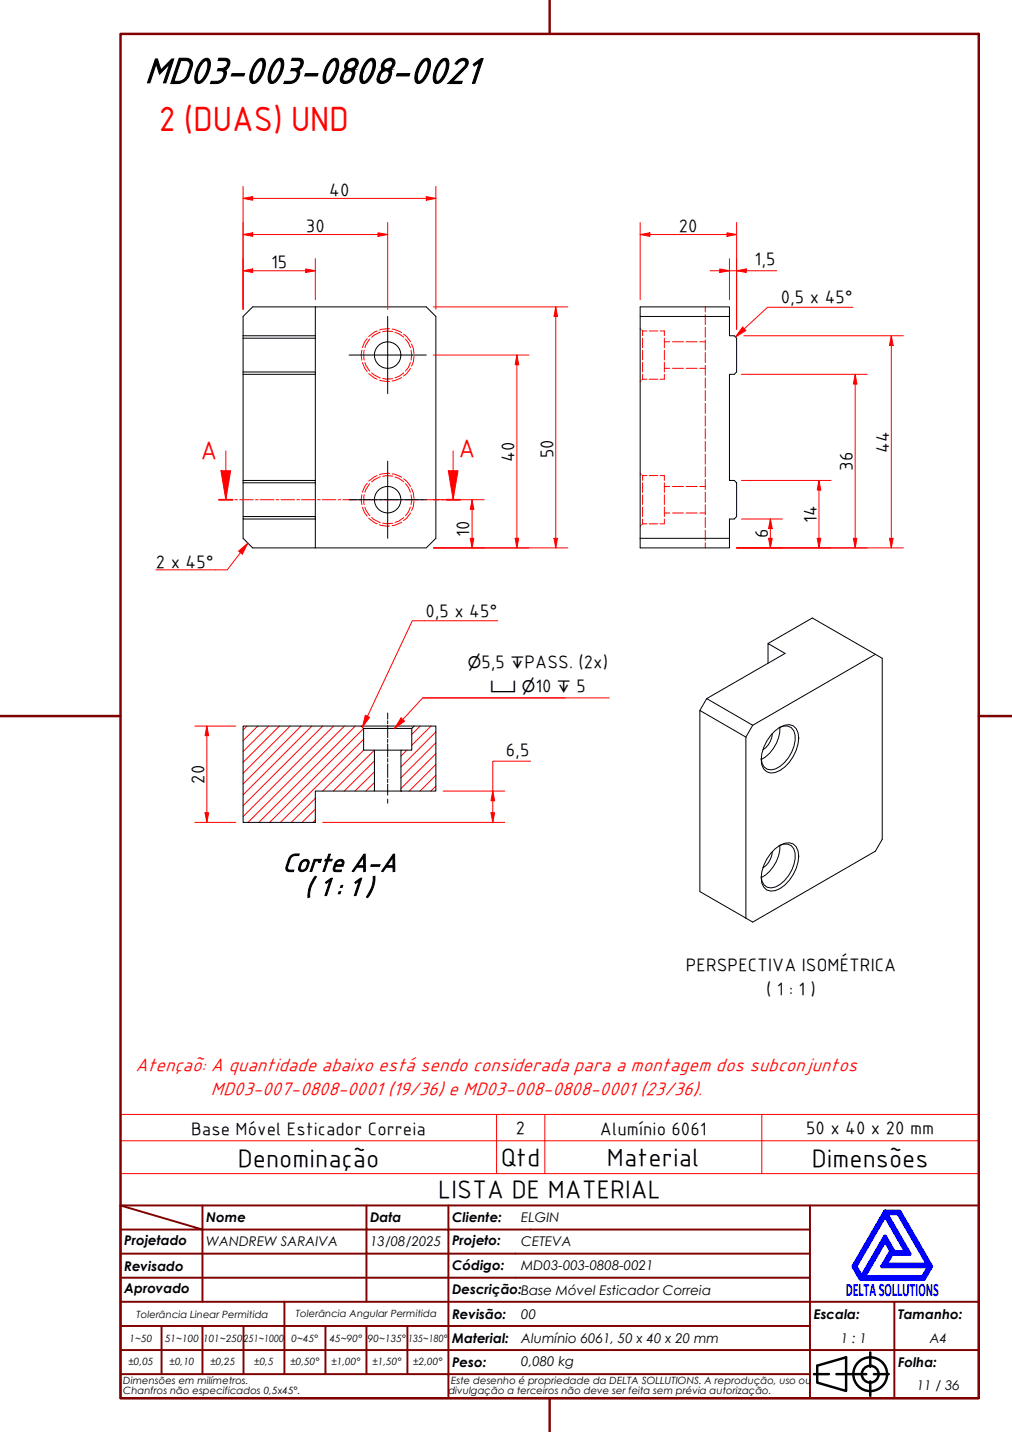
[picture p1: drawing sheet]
<svg xmlns="http://www.w3.org/2000/svg" width="210mm" height="297mm" viewBox="0 0 210 297" stroke-linecap="round" stroke-linejoin="round" font-family="sans-serif">
<!-- layer: Hatch (ABNT) -->
<g fill="none" stroke="#f00" stroke-width=".21">
<path d="M51.2 150.6l-.8 .8M53.5 150.6l-3.1 3.1M55.7 150.6l-5.3 5.3M58 150.6l-7.6 7.5M60.2 150.6l-9.8 9.8M62.4 150.6l-12 12M64.7 150.6l-14.3 14.3M66.9 150.6l-16.5 16.5M69.2 150.6l-18.8 18.8M71.4 150.6l-20 20M73.7 150.6l-20 20M75.4 155.6l-8.5 8.5"/>
<path d="M75.4 153.4l-17.2 17.2M75.4 151.1l-19.5 19.5M77.7 157.8l-6.3 6.3M77.7 155.6l-8.5 8.5M84.4 155.6l-1.2 1.2M87.1 150.6l-1.7 1.7M89.4 150.6l-4 4M90.4 158.6l-5.5 5.5M90.4 156.3l-7.2 7.3M90.4 154.1l-7.2 7.2M90.4 151.8l-7.2 7.3M65.4 170.1l-.5 .5"/>
<path d="M65.4 167.8l-2.7 2.8M65.4 165.6l-5 5M77.7 162.3l-1.8 1.8M77.7 160.1l-4.1 4M90.4 163.1l-1 1M90.4 160.8l-3.3 3.3"/>
</g>
<!-- layer: Hidden (ABNT) -->
<g fill="none" stroke="#f00" stroke-width=".21">
<path d="M75.1 72.6l-.2 1 .2 1.1M75.2 75.2l.4 1.2 .6 .7M75.5 72.6v2.1M75.7 75.2l.1 .4 .9 1.4M76.2 70.2l-.6 .7-.4 1.2M76.5 77.5l1.2 .9 .5 .3M76.7 70.3l-.9 1.4-.1 .4M77.1 77.3l.4 .4 1.4 .7M78.2 68.7l-.5 .2-1.2 .9M78.7 78.9l2.1 .2M78.9 68.9l-1.4 .7-.4 .4M79.4 78.5l.7 .1 1.3-.1"/>
<path d="M80.8 68.2l-2.1 .3M81.3 68.3h.5l1.5 .7M81.4 68.8l-1.3-.1-.7 .1M81.9 68.9l.8 .3 1.1 .7M83.3 78.3l-1.5 .7h-.5M83.7 69.3l.6 .5 .9 1.1M83.8 77.4l-1.1 .7-.8 .3M84.1 70.3l.6 .8 .4 1M85.1 75.2l-.4 1-.6 .8M85.2 76.4l-.9 1.1-.6 .5M85.3 72.6l.1 1-.1 1.1M85.4 71.4l.3 .8 .2 1.2"/>
<path d="M85.9 73.9l-.2 1.2-.3 .9M132.8 68.2l.1 .1M132.9 79l-.1 .1M133.1 68.5l.2 .2M133.3 68.7v.9M133.3 70.2v1.9M133.3 72.7v2M133.3 75.1v2.1M133.3 77.6v1.1M133.3 78.7l-.2 .1M133.3 78.7h.9M133.3 68.7h.9"/>
<path d="M134.6 78.7h1.8M134.6 68.7h1.8M136.9 68.7h.9v.9M137.8 70.2v1.9M137.8 72.7v2M137.8 75.1v2.1M137.8 77.6v1.1h-.9M137.8 76.4h1.1M137.8 70.9h1.1M139.5 76.4h2.3M139.5 70.9h2.3M142.3 76.4h2.3"/>
<path d="M142.3 70.9h2.3M145.2 76.4h1.1M145.2 70.9h1.1M146.3 63.7v1M146.3 65.2v2.1M146.3 67.9v2.1M146.3 70.5v2.1M146.3 73.1v2.1M146.3 75.8v2.1M146.3 78.4v2.1M78.2 98.6l-.5 .3-1.2 .9M78.9 98.9l-1.4 .7-.4 .4"/>
<path d="M80.8 98.2l-2.1 .3M81.3 98.3h.5l1.5 .7M81.4 98.8l-1.3-.1-.7 .1M81.9 98.9l.8 .3 1.1 .8M83.7 99.3l.6 .5 .9 1.1M132.8 98.2l.1 .1M133.1 98.5l.2 .1M133.3 98.6v1.1M133.3 98.6h.9M134.6 98.6h1.8M136.9 98.6h.9v1.1M146.3 81v2.1"/>
<path d="M146.3 83.7v2.1M146.3 86.3v2.1M146.3 88.9v2.1M146.3 91.6v2M146.3 94.2v2.1M146.3 96.8v2.1M146.3 99.4v2.1M75.1 102.6l-.2 1.1 .2 1M75.2 105.2l.4 1.2 .6 .7M75.5 102.6v2.1M75.7 105.2l.1 .4 .9 1.4M76.2 100.2l-.6 .7-.4 1.2"/>
<path d="M76.5 107.5l1.2 .9 .5 .3M76.7 100.3l-.9 1.4-.1 .4M77.1 107.3l.4 .4 1.4 .7M78.7 108.8l1.7 .4 .4-.1M79.4 108.5l.7 .1 1.3-.1M83.3 108.3l-1.5 .7h-.5M83.8 107.4l-1.1 .7-.8 .3M84.1 100.3l.6 .8 .4 1M85.1 105.2l-.4 1-.6 .8M85.2 106.4l-.9 1.1-.6 .5M85.3 102.6l.1 1.1-.1 1M85.4 101.4l.3 .8 .2 1.2"/>
<path d="M85.9 103.9l-.2 1.2-.3 .8M132.9 109l-.1 .2M133.3 100.1v2.1M133.3 102.6v2.1M133.3 105.2v2M133.3 107.7v1M133.3 108.7l-.2 .1M133.3 108.7h.9M134.6 108.7h1.8M137.8 100.1v2.1M137.8 102.6v2.1M137.8 105.2v2"/>
<path d="M137.8 107.7v1h-.9M137.8 106.4h1.1M137.8 100.9h1.1M139.5 106.4h2.3M139.5 100.9h2.3M142.3 106.4h2.3M142.3 100.9h2.3M145.2 106.4h1.1M145.2 100.9h1.1M146.3 102.1v2.1M146.3 104.7v2.1M146.3 107.3v2.1"/>
<path d="M146.3 110v2.1M146.3 112.6v1.1"/>
</g>
<!-- layer: Visible (ABNT) -->
<g fill="none" stroke="#000" stroke-width=".21">
<path d="M50.4 77.2h15v.4h-15M50.4 70.2h15M50.4 69.6h15M65.4 63.7v13.5M65.4 77.6v22.1M132.8 63.7h18.5v1.9h-18.5zM132.8 65.6v48.1h18.5v-2M151.3 65.6v4h1l.5 .6v7l-.5 .4h-1v22.1h1l.5 .4v7.1l-.5 .5h-1v4M50.4 99.7h15v.4h-15M50.4 107.2h15v.5h-15zM50.4 107.7v4l2 2h13v-6M50.4 107.2v-41.6l2-1.9h36l2 1.9v46.1l-2 2h-23"/>
<path d="M65.4 100.1v7.1M132.8 111.7h18.5M159.3 137.6v-4.1l3.5 2-16.2 9.4M159.3 133.5l9.2-5.3 13.1 7.5M181.6 135.7l1.4 .9v37.5l-1.4 2.5-25.5 14.7-1.4-.9M181.6 135.7l-25.5 14.7M50.4 150.6h24.5l.5 .5v4.5h2.3v8.5h-12.3v6.5h-15zM74.9 150.6h11M75.4 151.1h10M77.7 155.6h5.5M85.4 151.1l.5-.5h4.5v13.5h-7.2v-8.5h2.2zM145.2 147.4v37.5l9.5 5.5"/>
<path d="M154.7 152.9v37.5M156.1 150.4l-9.5-5.5-1.4 2.5 9.5 5.5M156.1 150.4l-1.4 2.5M160.2 152.2a4.3 4.3 0 0 1-2 3.3M160.8 151.6a3.4 3.4 0 0 1 3.7-1 3.4 3.4 0 0 1 1 3.7 8 8 0 0 1-4.7 6 2.11 2.11 0 0 1-2.8-1.6 8.1 8.1 0 0 1 2.8-7.1zM161.6 150.9a2.08 2.08 0 0 1 3.3 1.5 7.5 7.5 0 0 1-4.1 7.1 2.06 2.06 0 0 1-2.9-2.1M161.8 150.9a7.6 7.6 0 0 1-3.9 6.7M77.7 164.1h5.5M160.2 176.6a4.3 4.3 0 0 1-2 3.4M160.8 176.1a3.4 3.4 0 0 1 3.7-1 3.4 3.4 0 0 1 1 3.7 8 8 0 0 1-4.7 5.9 2.08 2.08 0 0 1-2.8-1.5 8.1 8.1 0 0 1 2.8-7.1zM161.6 175.4a2.08 2.08 0 0 1 3.3 1.5 7.4 7.4 0 0 1-4.1 7.1 2.06 2.06 0 0 1-2.9-2.1M161.8 175.4a7.6 7.6 0 0 1-3.9 6.6"/>
<circle cx="80.4" cy="73.7" r="2.74"/>
<circle cx="80.4" cy="103.6" r="2.74"/>
</g>
<!-- layer: Linha Corte (ABNT) -->
<g fill="none" stroke="#f00" stroke-width=".21">
<path d="M46.8 97.6v6.1M45.4 103.7h2.9M48.7 103.7h.6M49.7 103.7h2.8M53 103.7h.5M54 103.7h2.8M57.3 103.7h.5M58.3 103.7h2.8M61.6 103.7h.5M62.5 103.7h2.9M65.8 103.7h.6M66.8 103.7h2.9"/>
<path d="M70.1 103.7h.6M71.1 103.7h2.9M74.4 103.7h.6M75.4 103.7h2.9M78.7 103.7h.5M79.7 103.7h2.8M83 103.7h.5M84 103.7h2.8M87.3 103.7h.5M88.3 103.7h2.8M91.6 103.7h.5M92.6 103.7h2.8"/>
</g>
<path d="M45.4 103.7h2.9M92.6 103.7h2.8" fill="none" stroke="#f00" stroke-width=".36"/>
<path d="M45.8 97.6h2l-1 6.1z" fill="#f00"/>
<path d="M45.8 97.6h2l-1 6.1zM46.8 93.5v4.1M94 97.6v6.1" fill="none" stroke="#f00" stroke-width=".21"/>
<path d="M93 97.6h2l-1 6.1z" fill="#f00"/>
<path d="M93 97.6h2l-1 6.1zM94 93.5v4.1" fill="none" stroke="#f00" stroke-width=".21"/>
<path d="M25 236.6h178v-5.4h-178v12.2M103 231.2v12.2M113 231.2v12.2M158 231.2v12.2M203 236.6v6.8h-178M25 243.4v6.6h178v-6.6" fill="none" stroke="#f00" stroke-width=".21"/>
<!-- layer: Borda A3/A4 (ABNT) -->
<path d="M25 7h178v283h-178zM114 0v7M0 148.5h25M203 148.5h7M114 290v7" fill="none" stroke="#800000" stroke-width=".51"/>
<path d="M183.6 257.3l1.2 2.2-1.8 3.2h9.7l-1.3 2.2h-12.2zM183.6 252.1l4.4 7.6h-2.6l-1.8-3.2-4.9 8.4-1.3-2.2zM183.6 251.3h3l6.5 11.4-1.5 2.6h-13.1l-1.5-2.6zM183.8 251.7h2.5l6.2 10.6h-8.8l1.3-2.2h3.7zM185 259.7h.2l-.1 .2z" fill="none" stroke="#00f" stroke-width=".8"/>
<!-- layer: 0 -->
<path d="M178.5 265.3h13.1" fill="none" stroke="#000" stroke-width=".21"/>
<g fill="none" stroke="#800000" stroke-width=".4">
<path d="M25 250l17 5h-17M25 250h178v40h-178zM42 255h34v5h17M42 255v15M42 250v5M76 250v5h17v5M93 250v5h75M168 250v20h-143M25 260h51v10M25 275h17M33.5 275v10M50.5 275h-8.5v10"/>
<path d="M59 270v15h-8.5M67.5 275v10h-8.5M76 275v10h8.5M84.5 275v10M93 275h-42.5v10M93 260v5h-68M93 275v10h75M93 260h75M93 275h75M168 265h-75v10M185.5 270v10h17.5M203 270h-35v10h17.5v10"/>
<path d="M25 285h25.5M25 280h143v10M67.5 285h8.5M84.5 285h8.5v5"/>
</g>
<g fill="none" stroke="#000" stroke-width=".51">
<path d="M168.8 285h3.1M169.5 283.3l6-1.8v7l-6-1.7zM173.5 285h6.2M180.5 280.5v3M180.5 286.5v3M181.3 285h3"/>
<circle cx="180.5" cy="285" r="3.5"/>
<circle cx="180.5" cy="285" r="1.75"/>
</g>
<!-- layer: Marca de centro (ISO) -->
<path d="M72.4 73.6h16M80.4 65.6v16M80.4 95.7v16M72.4 103.7h16" fill="none" stroke="#000" stroke-width=".21"/>
<path d="M88.4 41.2h2" fill="none" stroke="#f00" stroke-width=".21"/>
<path d="M88.4 40.8l2 .4-2 .3z" fill="#f00"/>
<path d="M50.4 41.2h2M88.4 40.8l2 .4-2 .3z" fill="none" stroke="#f00" stroke-width=".21"/>
<path d="M50.4 41.2l2-.4v.7z" fill="#f00"/>
<path d="M50.4 38.7v25.5M90.4 38.7v25.5M50.4 41.2l2-.4v.7zM52.4 41.2h36M115.3 63.7v1.9" fill="none" stroke="#f00" stroke-width=".21"/>
<path d="M115.3 63.7l.3 1.9h-.7z" fill="#f00"/>
<path d="M115.3 63.7l.3 1.9h-.7zM115.3 111.7v2" fill="none" stroke="#f00" stroke-width=".21"/>
<path d="M114.9 111.7h.7l-.3 2z" fill="#f00"/>
<path d="M89.9 63.7h27.9M115.3 65.6v46.1M89.9 113.7h27.9M97.9 111.7v2M114.9 111.7h.7l-.3 2z" fill="none" stroke="#f00" stroke-width=".21"/>
<path d="M97.5 111.7h.8l-.4 2z" fill="#f00"/>
<path d="M97.5 111.7h.8l-.4 2zM97.9 103.7v1.9" fill="none" stroke="#f00" stroke-width=".21"/>
<path d="M97.9 103.7l.4 1.9h-.8z" fill="#f00"/>
<path d="M89.9 113.7h10.5M89.9 103.7h10.5M97.9 103.7l.4 1.9h-.8zM97.9 105.6v6.1M107.2 111.7v2" fill="none" stroke="#f00" stroke-width=".21"/>
<path d="M106.8 111.7h.8l-.4 2z" fill="#f00"/>
<path d="M107.2 73.6v2.1M106.8 111.7h.8l-.4 2z" fill="none" stroke="#f00" stroke-width=".21"/>
<path d="M107.2 73.6l.4 2.1h-.8z" fill="#f00"/>
<path d="M132.8 48.6h2M89.9 73.6h19.8M107.2 73.6l.4 2.1h-.8zM107.2 75.7v36M89.9 113.7h19.8" fill="none" stroke="#f00" stroke-width=".21"/>
<path d="M132.8 48.6l2-.3v.7z" fill="#f00"/>
<path d="M132.8 48.6l2-.3v.7zM150.8 48.6h2" fill="none" stroke="#f00" stroke-width=".21"/>
<path d="M150.8 48.3l2 .3-2 .4z" fill="#f00"/>
<path d="M132.8 46.2v16M134.8 48.6h16M150.8 48.3l2 .3-2 .4zM152.8 46.2v22.1M152.8 56.2h2" fill="none" stroke="#f00" stroke-width=".21"/>
<path d="M152.8 56.2l2-.4v.7z" fill="#f00"/>
<path d="M149.3 56.2h2M152.8 56.2l2-.4v.7z" fill="none" stroke="#f00" stroke-width=".21"/>
<path d="M149.3 55.8l2 .4-2 .3z" fill="#f00"/>
<path d="M147.3 56.2h2M149.3 55.8l2 .4-2 .3zM151.3 56.2h1.5M151.3 53.6v8.6M152.8 53.6v14.7M154.8 56.2h6.3M159.8 111.7v2" fill="none" stroke="#f00" stroke-width=".21"/>
<path d="M159.4 111.7h.8l-.4 2z" fill="#f00"/>
<path d="M159.4 111.7h.8l-.4 2zM159.8 107.7v2" fill="none" stroke="#f00" stroke-width=".21"/>
<path d="M159.8 107.7l.4 2h-.8z" fill="#f00"/>
<path d="M152.8 113.7h9.5M153.8 107.7h8.5M159.8 107.7l.4 2h-.8zM159.8 109.7v2M169.9 111.7v2" fill="none" stroke="#f00" stroke-width=".21"/>
<path d="M169.5 111.7h.7l-.3 2z" fill="#f00"/>
<path d="M169.9 99.7v1.9M169.5 111.7h.7l-.3 2z" fill="none" stroke="#f00" stroke-width=".21"/>
<path d="M169.9 99.7l.3 1.9h-.7z" fill="#f00"/>
<path d="M153.8 99.7h18.6M169.9 99.7l.3 1.9h-.7zM152.8 113.7h19.6M169.9 101.6v10.1M177.4 111.7v2" fill="none" stroke="#f00" stroke-width=".21"/>
<path d="M177 111.7h.7l-.3 2z" fill="#f00"/>
<path d="M177.4 77.6v2.1M177 111.7h.7l-.3 2z" fill="none" stroke="#f00" stroke-width=".21"/>
<path d="M177.4 77.6l.3 2.1h-.7z" fill="#f00"/>
<path d="M153.8 77.6h26.1M177.4 77.6l.3 2.1h-.7zM177.4 79.7v32M152.8 113.7h27.1M184.9 111.7v2" fill="none" stroke="#f00" stroke-width=".21"/>
<path d="M184.5 111.7h.8l-.4 2z" fill="#f00"/>
<path d="M184.9 69.6v2.1M184.5 111.7h.8l-.4 2z" fill="none" stroke="#f00" stroke-width=".21"/>
<path d="M184.9 69.6l.4 2.1h-.8z" fill="#f00"/>
<path d="M154.3 69.6h33.1M184.9 69.6l.4 2.1h-.8zM184.9 71.7v40M152.8 113.7h34.6" fill="none" stroke="#f00" stroke-width=".21"/>
<path d="M83.5 149.3l-1.6 1.8" fill="none" stroke="#f00" stroke-width=".21"/>
<path d="M83.2 148.9l.7 .7-2 1.5z" fill="#f00"/>
<path d="M83.2 148.9l.7 .7-2 1.5zM87.7 144.8h38.7M117.3 144.8h-29.6l-4.2 4.5" fill="none" stroke="#f00" stroke-width=".21"/>
<!-- layer: Linha de centro (ISO) -->
<path d="M80.4 147.9v1.3M80.4 149.5v.6M80.4 150.5v2.5M80.4 153.4v.6M80.4 154.3v2.7M80.4 157.4v.7M80.4 158.4v2.9M80.4 161.6v.7M80.4 162.7v2.2M80.4 165.8v.8" fill="none" stroke="#000" stroke-width=".21"/>
<path d="M42.9 150.6v2" fill="none" stroke="#f00" stroke-width=".21"/>
<path d="M42.9 150.6l.4 2h-.8z" fill="#f00"/>
<path d="M42.9 150.6l.4 2h-.8zM42.9 168.6v2" fill="none" stroke="#f00" stroke-width=".21"/>
<path d="M42.5 168.6h.8l-.4 2z" fill="#f00"/>
<path d="M40.4 150.6h8.5M42.9 152.6v16M40.4 170.6h8.5M42.5 168.6h.8l-.4 2zM102.2 164.1v2" fill="none" stroke="#f00" stroke-width=".21"/>
<path d="M102.2 164.1l.4 2h-.8z" fill="#f00"/>
<path d="M102.2 164.1l.4 2h-.8zM102.2 168.6v2" fill="none" stroke="#f00" stroke-width=".21"/>
<path d="M101.8 168.6h.8l-.4 2z" fill="#f00"/>
<path d="M50.4 56.2h2M110.1 157.9h-7.9v6.2M66.9 170.6h37.8M91.9 164.1h12.8M101.8 168.6h.8l-.4 2zM102.2 166.1v2.5" fill="none" stroke="#f00" stroke-width=".21"/>
<path d="M50.4 56.2l2-.4v.7z" fill="#f00"/>
<path d="M50.4 56.2l2-.4v.7zM63.4 56.2h2" fill="none" stroke="#f00" stroke-width=".21"/>
<path d="M63.4 55.8l2 .4-2 .3z" fill="#f00"/>
<path d="M50.4 53.6v10.6M50.4 48.6h2M52.4 56.2h11M63.4 55.8l2 .4-2 .3zM65.4 53.6v8.6" fill="none" stroke="#f00" stroke-width=".21"/>
<path d="M50.4 48.6l2-.3v.7z" fill="#f00"/>
<path d="M50.4 48.6l2-.3v.7zM78.4 48.6h2" fill="none" stroke="#f00" stroke-width=".21"/>
<path d="M78.4 48.3l2 .3-2 .4z" fill="#f00"/>
<path d="M50.4 46.2v18M52.4 48.6h26M78.4 48.3l2 .3-2 .4zM80.4 46.2v18" fill="none" stroke="#f00" stroke-width=".21"/>
<path d="M51.4 112.7l-1.5 1.9" fill="none" stroke="#f00" stroke-width=".21"/>
<path d="M49.5 114.3l1.9-1.6-1.1 2.2z" fill="#f00"/>
<path d="M154.4 68.2l-1.9 1.7M49.5 114.3l1.9-1.6-1.1 2.2zM49.9 114.6l-2.8 3.6h-14.8" fill="none" stroke="#f00" stroke-width=".21"/>
<path d="M154 67.8l.7 .8-2.2 1.3z" fill="#f00"/>
<path d="M154 67.8l.7 .8-2.2 1.3zM176.9 63.7h-17.7l-4.8 4.5M76.2 148.6l-1 2.2" fill="none" stroke="#f00" stroke-width=".21"/>
<path d="M75.8 148.4l.9 .4-1.5 2z" fill="#f00"/>
<path d="M103.2 128.8h-17.7l-9.3 19.8M75.8 148.4l.9 .4-1.5 2z" fill="none" stroke="#f00" stroke-width=".21"/>
<text font-size="8.1" x="30" y="17.2">MD03-003-0808-0021</text>
<text font-size="7" fill="#f00" x="32.9" y="27.2">2 (DUAS) UND</text>
<g font-size="5.7">
<text x="58.6" y="180.7">Corte A-A</text>
<text x="63.2" y="185.7">( 1 : 1 )</text>
</g>
<g font-size="5.4" fill="#f00">
<text x="41.6" y="95.1">A</text>
<text x="95.1" y="94.9">A</text>
</g>
<g font-size="5.4">
<text x="49.3" y="242">Denominação</text>
<text x="103.9" y="241.8">Qtd</text>
<text x="125.9" y="241.8">Material</text>
<text x="168.4" y="242">Dimensões</text>
<text x="90.9" y="248.5">LISTA DE MATERIAL</text>
</g>
<g font-size="4.1" fill="#f00">
<text x="28.1" y="222.1">Atençaõ: A quantidade abaixo está sendo considerada para a montagem dos subconjuntos</text>
<text x="43.8" y="227.1">MD03-007-0808-0001 (19/36) e MD03-008-0808-0001 (23/36).</text>
</g>
<g font-size="3.9">
<text x="68.3" y="40.6">40</text>
<text x="63.4" y="48.1">30</text>
<text x="140.8" y="48.1">20</text>
<text x="56.2" y="55.6">15</text>
<text x="156.5" y="55.1">1,5</text>
<text x="161.9" y="62.9">0,5 x 45°</text>
<text x="106.7" y="95.7" transform="rotate(-90 106.7 95.7)">40</text>
<text x="114.7" y="95" transform="rotate(-90 114.7 95)">50</text>
<text x="184.3" y="93.9" transform="rotate(-90 184.3 93.9)">44</text>
<text x="176.8" y="97.6" transform="rotate(-90 176.8 97.6)">36</text>
<text x="97.3" y="111.4" transform="rotate(-90 97.3 111.4)">10</text>
<text x="159.2" y="111.6" transform="rotate(-90 159.2 111.6)">6</text>
<text x="169.3" y="108.5" transform="rotate(-90 169.3 108.5)">14</text>
<text x="32.3" y="117.9">2 x 45°</text>
<text x="88.3" y="127.9">0,5 x 45°</text>
<text x="99.9" y="138.6">5,5</text>
<text x="108.8" y="138.6">PASS. (2x)</text>
<text x="111" y="143.6">10</text>
<text x="119.5" y="143.6">5</text>
<text x="104.9" y="156.8">6,5</text>
<text x="42.4" y="162.6" transform="rotate(-90 42.4 162.6)">20</text>
<text x="142.2" y="201.5">PERSPECTIVA ISOMÉTRICA</text>
<text x="158.9" y="206.4">( 1 : 1 )</text>
<text x="39.6" y="235.3">Base Móvel Esticador Correia</text>
<text x="107" y="235.2">2</text>
<text x="124.4" y="235.3">Alumínio 6061</text>
<text x="167.2" y="235.2">50 x 40 x 20 mm</text>
</g>
<text font-size="3.9" fill="#00f" x="175.4" y="268.8">DELTASOLLUTIONS</text>
<g font-size="3.3">
<text x="97" y="138.6">⌀</text>
<text x="101.7" y="143.6">⌴ ⌀</text>
<text x="105.9" y="138.6">↧</text>
<text x="115.5" y="143.6">↧</text>
</g>
<g font-size="2.8">
<text x="42.8" y="253.5">Nome</text>
<text x="76.8" y="253.5">Data</text>
<text x="93.8" y="253.6">Cliente:</text>
<text x="108.1" y="253.5">ELGIN</text>
<text x="25.8" y="263.6">Revisado</text>
<text x="25.8" y="258.3">Projetado</text>
<text x="42.8" y="258.5">WANDREW SARAIVA</text>
<text x="76.8" y="258.4">13/08/2025</text>
<text x="93.8" y="263.4">Código:</text>
<text x="93.8" y="258.3">Projeto:</text>
<text x="108.1" y="263.5">MD03-003-0808-0021</text>
<text x="108.1" y="258.5">CETEVA</text>
<text x="25.8" y="268.3">Aprovado</text>
<text x="93.8" y="268.3">Descrição:Base Móvel Esticador Correia</text>
<text x="93.8" y="273.6">Revisão:</text>
<text x="108.1" y="273.5">00</text>
<text x="168.8" y="273.5">Escala:</text>
<text x="186.3" y="273.5">Tamanho:</text>
<text x="93.8" y="278.6">Material:</text>
<text x="108.1" y="278.5">Alumínio 6061, 50 x 40 x 20 mm</text>
<text x="174.4" y="278.5">1 : 1</text>
<text x="192.8" y="278.6">A4</text>
<text x="93.8" y="283.5">Peso:</text>
<text x="108.1" y="283.3">0,080 kg</text>
<text x="186.3" y="283.5">Folha:</text>
<text x="190.2" y="288.4">11 / 36</text>
</g>
<g font-size="2.1">
<text x="28.3" y="273.3">Tolerância Linear Permitida</text>
<text x="61.4" y="273.1">Tolerância Angular Permitida</text>
<text x="26.9" y="278.3">1~50</text>
<text x="34.2" y="278.3">51~100</text>
<text x="42.1" y="278.3">101~250</text>
<text x="50.5" y="278.3">251~1000</text>
<text x="60.5" y="278.3">0~45°</text>
<text x="68.4" y="278.3">45~90°</text>
<text x="76.3" y="278.3">90~135°</text>
<text x="84.7" y="278.3">135~180°</text>
<text x="25.6" y="287.1">Dimensões em milímetros.</text>
<text x="26.6" y="283.2">±0,05</text>
<text x="35.2" y="283.2">±0,10</text>
<text x="43.6" y="283.2">±0,25</text>
<text x="52.7" y="283.2">±0,5</text>
<text x="60.2" y="283.2">±0,50°</text>
<text x="68.7" y="283.2">±1,00°</text>
<text x="77.2" y="283.2">±1,50°</text>
<text x="85.7" y="283.2">±2,00°</text>
<text x="93.6" y="287.1">Este desenho é propriedade da DELTA SOLLUTIONS. A reprodução, uso ou</text>
<text x="25.6" y="289.2">Chanfros não especificados 0,5x45°.</text>
<text x="93" y="289.2">divulgação a terceiros não deve ser feita sem prévia autorização.</text>
</g>
</svg>
